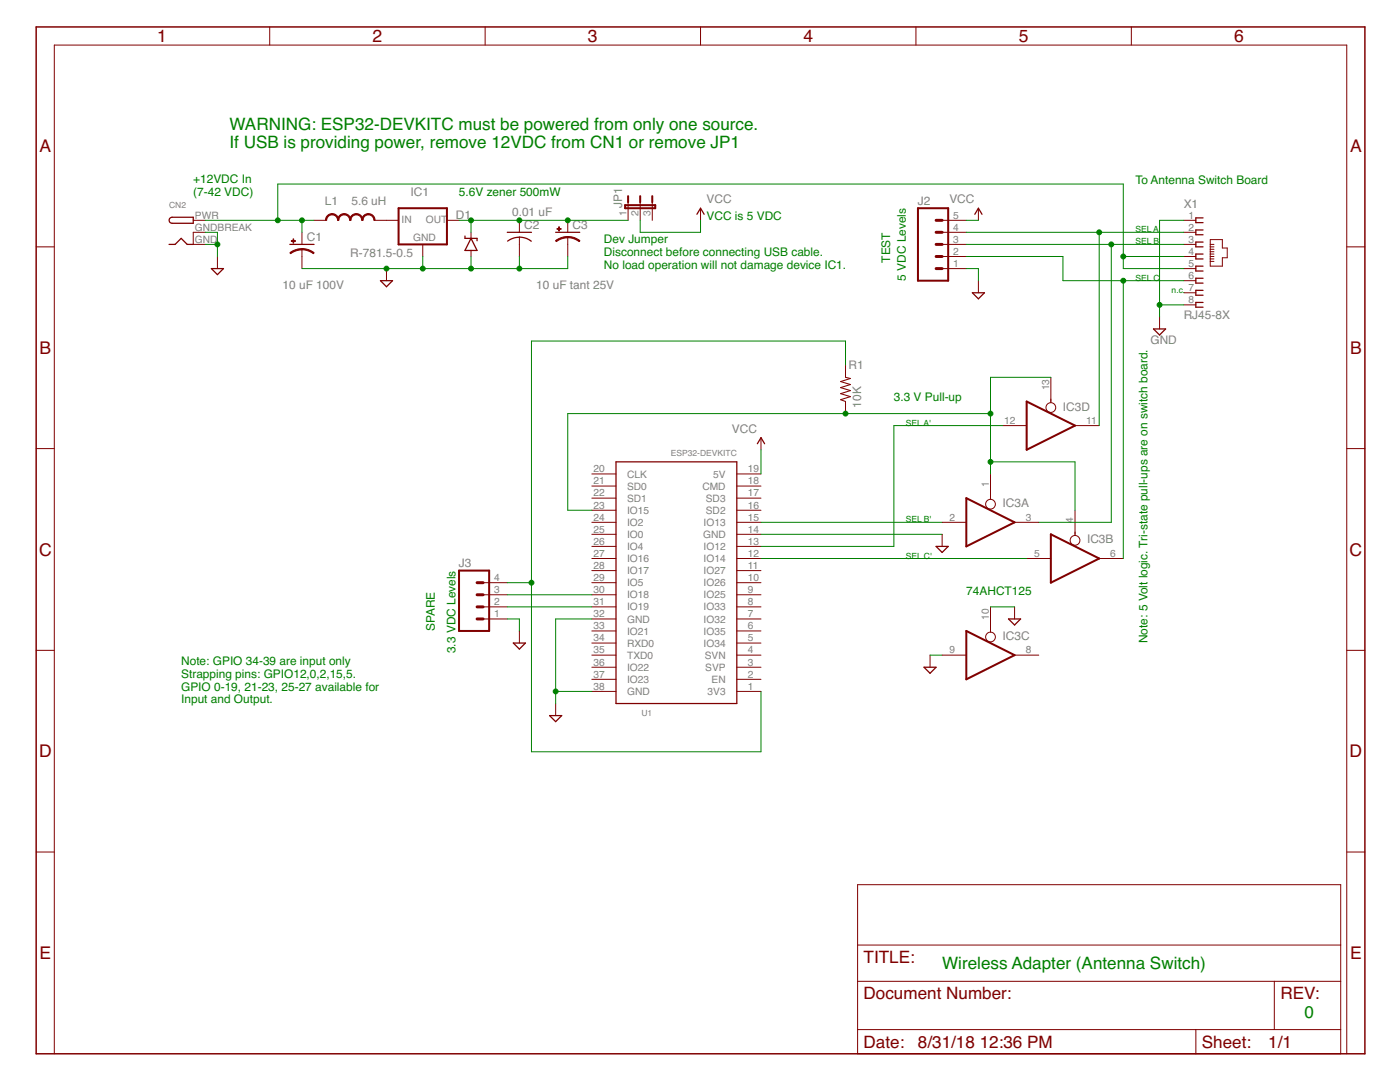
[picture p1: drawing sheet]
<svg xmlns="http://www.w3.org/2000/svg" width="279mm" height="216mm" viewBox="0 0 279 216" stroke-linecap="round" stroke-linejoin="round" font-family="sans-serif">
<g fill="none" stroke="#800000" stroke-width=".25">
<path d="M33.7 48.8h1.2l1.3-1.2 1.2 1.2h1.2M34 43.5l.4-.2h4.2v1.3l-4.5-.1-.3-.5zM42.2 53.6h2.4l-1.2 1.2zM57.8 48.8h4.9M75.9 56h2.4l-1.2 1.2zM92.8 47.1v.5h2.4v.4M94 47.6l1.2 2.4h-2.4zM101.2 46.4h4.9M103.7 47.3l1.4 .3 .9 .5M103.7 47.3l-1 .2-1.4 .6M110.9 46.4h4.8M139.1 42.8l.7-1.2 .7 1.2"/>
<path d="M194.1 58.4h2.4l-1.2 1.2zM194.5 42.8l.8-1.2 .7 1.2M240.1 43.5h-1.4v.9h1.4M240.1 45.9h-1.4v.9h1.4M240.1 48.3h-1.4v1h1.4M240.1 50.7h-1.4v1h1.4M240.1 53.1h-1.4v1h1.4M240.1 55.5h-1.4v1h1.4M240.1 57.9h-1.4v1h1.4M230.2 65.6h2.4l-1.2 1.2zM240.1 60.3h-1.4v1h1.4M122.9 92.2h24.1v48.2h-24.1z"/>
<path d="M151.2 88.5l.7-1.2 .7 1.2M186.8 109h2.4l-1.2 1.2zM102.4 128.3h2.5l-1.2 1.2zM184.4 133.1h2.4l-1.2 1.2zM201.3 123.5h2.4l-1.2 1.2zM109.7 142.8h2.4l-1.2 1.2z"/>
</g>
<g fill="none" stroke="#800000" stroke-width=".2">
<path d="M53.8 5.4v3.6M96.8 5.4v3.6M139.8 5.4v3.6M182.8 5.4v3.6M225.8 5.4v3.6M7.2 49.3h3.6M38.6 44h2.4M41 46.4h-2.4v2.4h2.4M43.4 51.2v2.4M60.3 46.4v2.4M60.3 49.7v3.9M62.7 44h2.4"/>
<path d="M74.7 44h4.8M77.1 53.6v2.4M84.4 48.8v2.4M89.2 44h2.4M94 46.4v1.2M94 50v1.2M103.7 44v2.4M103.7 47.3v3.9M113.3 44v2.4M113.3 47.3v3.9M125.3 40.3v3.7M127.8 40.3v3.7"/>
<path d="M130.2 40.3v3.7M139.8 41.6v2.4M188 44h4.8M188 46.4h4.8M188 48.8h4.8M188 53.6h4.8M188 51.2h4.8M195.3 41.6v2.4M195.3 56v2.4M236.2 44h2.5M236.2 46.4h2.5M236.2 48.8h2.5"/>
<path d="M236.2 53.6h2.5M236.2 51.2h2.5M236.2 56h2.5M236.2 58.4h2.5M241.5 49.3h.8M241.5 48.8h.8M241.5 51.2h.8M241.5 47.8h2.4v1.7h1v1.9h-1v1.7h-2.4zM241.5 49.7h.8M241.5 50.2h.8M241.5 50.7h.8M241.5 51.7h.8"/>
<path d="M241.5 52.2h.8M268.8 49.3h3.6M168.7 72.9v2.4M209.7 75.3v5M231.4 63.2v2.4M236.2 60.8h2.5M7.2 89.5h3.6M118.1 99.4h4.8M118.1 97h4.8M118.1 94.6h4.8M147 99.4h4.9M147 97h4.9"/>
<path d="M147 94.6h4.9M151.9 87.3v2.4M168.7 80.1v2.4M197.7 94.6v5M200.1 84.9h4.8M214.5 84.9h4.9M268.8 89.5h3.6M96.4 118.7h4.8M96.4 116.3h4.8M118.1 118.7h4.8M118.1 116.3h4.8M118.1 113.9h4.8"/>
<path d="M118.1 111.4h4.8M118.1 109h4.8M118.1 106.6h4.8M118.1 104.2h4.8M118.1 101.8h4.8M147 118.7h4.9M147 116.3h4.9M147 113.9h4.9M147 111.4h4.9M147 109h4.9M147 106.6h4.9M147 104.2h4.9"/>
<path d="M147 101.8h4.9M188 104.2h4.8M188 106.6v2.4M202.5 104.2h4.8M204.9 111.4h4.8M214.5 101.8v5.1M219.4 111.4h4.8M7.2 129.8h3.6M96.4 123.5h4.8M96.4 121.1h4.8M103.7 125.9v2.4M118.1 138h4.8"/>
<path d="M118.1 135.6h4.8M118.1 133.1h4.8M118.1 130.7h4.8M118.1 128.3h4.8M118.1 125.9h4.8M118.1 123.5h4.8M118.1 121.1h4.8M147 138h4.9M147 135.6h4.9M147 133.1h4.9M147 130.7h4.9M147 128.3h4.9"/>
<path d="M147 125.9h4.9M147 123.5h4.9M147 121.1h4.9M185.6 130.7v2.4M188 130.7h4.8M197.7 121.1v5.1M202.5 130.7h4.8M202.5 121.1v2.4M268.8 129.8h3.6M110.9 140.4v2.4M7.2 170h3.6M171.2 176.5h96.4v33.8h-96.4z"/>
<path d="M268.8 170h3.6M171.2 195.8h96.4M171.2 188.6h96.4M254.3 195.8v9.6M10.8 210.3v-201.3h258v201.3M171.2 205.4h96.4M238.7 205.4v4.9"/>
<circle cx="209.7" cy="81.3" r=".97"/>
<circle cx="197.7" cy="100.6" r=".97"/>
<circle cx="214.5" cy="107.8" r=".97"/>
<circle cx="197.7" cy="127.1" r=".97"/>
</g>
<path d="M125.3 39.1v1.2M127.8 39.1v1.2M130.2 39.1v1.2M79.5 41.6h9.7v7.2h-9.7zM124.8 40.9h6v.7h-6zM183.2 41.6h6v14.4h-6zM192.8 99.4l9.7 4.8-9.7 4.8zM204.9 80.1l9.6 4.8-9.6 4.8zM91.6 113.9h6v12h-6zM209.7 106.6l9.7 4.8-9.7 4.9zM192.8 125.9l9.7 4.8-9.7 4.9z" fill="none" stroke="#800000" stroke-width=".4"/>
<path d="M7.2 5.4h265.2v204.9h-265.2z" fill="none" stroke="#800000" stroke-width=".3"/>
<path d="M168.7 75.3l1 .2-1.9 .6 1.9 .6-1.9 .6 1.9 .6-1.9 .6 1.9 .6-1.9 .7 .9 .3" fill="none" stroke="#800000" stroke-width=".21"/>
<path d="M186.8 48.8h1.2M186.8 51.2h1.2M186.8 53.6h1.2M186.8 44h1.2M186.8 46.4h1.2M95.2 118.7h1.2M95.2 116.3h1.2M95.2 121.1h1.2M95.2 123.5h1.2" fill="none" stroke="#800000" stroke-width=".59"/>
<g fill="#800000" stroke="#800000" stroke-width=".2">
<path d="M65.3 43l.5-.3 .5-.1v.3l-.8 .3-.3 .8h-.2v-.5z" fill-rule="evenodd"/>
<path d="M66.3 42.6a1.3 1.3 0 0 1 1.3 1.4h-.2l-.3-.8-.8-.3z" fill-rule="evenodd"/>
<path d="M67.8 43l.5-.3 .4-.1v.3l-.8 .3-.3 .8h-.2v-.5z" fill-rule="evenodd"/>
<path d="M68.7 42.6a1.3 1.3 0 0 1 1.3 1.4h-.2l-.3-.8-.8-.3z" fill-rule="evenodd"/>
<path d="M70.2 43l.5-.3 .4-.1v.3l-.8 .3-.3 .8h-.2v-.5z" fill-rule="evenodd"/>
<path d="M71.1 42.6a1.3 1.3 0 0 1 1.3 1.4h-.2l-.3-.8-.8-.3z" fill-rule="evenodd"/>
<path d="M72.6 43l.5-.3 .4-.1v.3l-.8 .3-.3 .8h-.2l.1-.5z" fill-rule="evenodd"/>
<path d="M73.5 42.6a1.3 1.3 0 0 1 1.3 1.4h-.2l-.3-.8-.8-.3z" fill-rule="evenodd"/>
<path d="M60.3 49.6l1.3 .2 1.1 .6-.2 .2-1.3-.6-.9-.2z" fill-rule="evenodd"/>
<path d="M57.8 50.4l1.2-.6 1.3-.2v.3l-1.5 .2-.8 .5z" fill-rule="evenodd"/>
<path d="M113.3 47.2l1.3 .2 1.1 .6-.1 .2-1.3-.6-1-.2z" fill-rule="evenodd"/>
<path d="M110.9 48l1.1-.6 1.3-.2v.3l-1.4 .2-.9 .5z" fill-rule="evenodd"/>
</g>
<g fill="#800000" stroke="#800000" stroke-width=".2">
<path d="M58.1 48h.9v.2h-.9z"/>
<path d="M58.5 47.7h.1v.8h-.1z"/>
<path d="M111.1 45.6h.9v.1h-.9z"/>
<path d="M111.5 45.3h.1v.8h-.1z"/>
</g>
<g fill="none" stroke="#008000" stroke-width=".2">
<path d="M41 44h21.7M41 48.8h2.4M41 46.4h2.4v4.8M55.4 44v-7.3h168.8v16.9h12M60.3 44v2.4M84.4 51.2v2.4M91.6 44h33.7M94 44v2.4M94 51.2v2.4M103.7 51.2v2.4M113.3 51.2v2.4h-53M127.8 44v2.4h12v-2.4"/>
<path d="M192.8 53.6h2.5v2.4M192.8 44h2.5M192.8 48.8h43.4M192.8 46.4h43.4M192.8 51.2h19.3v4.8h24.1M219.4 46.4v38.5M221.8 48.8v55.4h-14.5M224.2 56v55.4M224.2 51.2h12M236.2 44h-4.8v19.2M168.7 72.9v-4.8h-62.6v81.9h45.8v-12M209.7 75.3h-12v19.3"/>
<path d="M231.4 60.8h4.8M151.9 89.7v4.9M197.7 82.5h-84.4v19.3h4.8M197.7 92.2h16.8v9.6M200.1 84.9h-21.7v24.1h-26.5M101.2 118.7h16.9M101.2 116.3h4.9M151.9 106.6h36.1M151.9 104.2h36.1M151.9 111.4h53M101.2 123.5h2.5v2.4M101.2 121.1h16.9"/>
<path d="M110.9 138h7.2M118.1 123.5h-7.2v16.9M185.6 130.7h2.4M197.7 121.1h4.8"/>
</g>
<g fill="#008000" stroke="#008000" stroke-width=".2">
<circle cx="84.4" cy="53.6" r=".49"/>
<circle cx="94" cy="53.6" r=".49"/>
<circle cx="103.7" cy="53.6" r=".49"/>
<circle cx="77.1" cy="53.6" r=".49"/>
<circle cx="110.9" cy="138" r=".49"/>
<circle cx="231.4" cy="60.8" r=".49"/>
<circle cx="43.4" cy="48.8" r=".49"/>
<circle cx="219.4" cy="46.4" r=".49"/>
<circle cx="221.8" cy="48.8" r=".49"/>
<circle cx="55.4" cy="44" r=".49"/>
<circle cx="60.3" cy="44" r=".49"/>
<circle cx="224.2" cy="51.2" r=".49"/>
<circle cx="106.1" cy="116.3" r=".49"/>
<circle cx="197.7" cy="92.2" r=".49"/>
<circle cx="168.7" cy="82.5" r=".49"/>
<circle cx="197.7" cy="82.5" r=".49"/>
<circle cx="224.2" cy="56" r=".49"/>
<circle cx="94" cy="44" r=".49"/>
<circle cx="103.7" cy="44" r=".49"/>
<circle cx="113.3" cy="44" r=".49"/>
</g>
<g font-size="3.5" fill="#800000">
<text x="31.4" y="8.4">1</text>
<text x="74.4" y="8.4">2</text>
<text x="117.3" y="8.4">3</text>
<text x="160.3" y="8.4">4</text>
<text x="203.3" y="8.4">5</text>
<text x="246.3" y="8.4">6</text>
<text x="7.9" y="30.4">A</text>
<text x="269.4" y="30.4">A</text>
<text x="7.9" y="70.6">B</text>
<text x="269.4" y="70.6">B</text>
<text x="7.8" y="110.9">C</text>
<text x="269.3" y="110.9">C</text>
<text x="7.8" y="151.1">D</text>
<text x="269.3" y="151.1">D</text>
<text x="7.9" y="191.4">E</text>
<text x="269.4" y="191.4">E</text>
</g>
<g font-size="3.4" fill="#008000">
<text x="45.8" y="25.9">WARNING: ESP32-DEVKITC must be powered from only one source.</text>
<text x="45.8" y="29.5">If USB is providing power, remove 12VDC from CN1 or remove JP1</text>
<text x="188" y="193.4">Wireless Adapter (Antenna Switch)</text>
<text x="260.3" y="203">0</text>
</g>
<g font-size="3.4" fill="#800000">
<text x="172.4" y="192.2">TITLE:</text>
<text x="172.4" y="199.4">Document Number:</text>
<text x="255.5" y="199.4">REV:</text>
<text x="172.4" y="209.1">Date:</text>
<text x="183.2" y="209.1">8/31/18</text>
<text x="195.5" y="209.1">12:36 PM</text>
<text x="239.9" y="209.1">Sheet:</text>
<text x="253.1" y="209.1">1/1</text>
</g>
<g font-size="2.4" fill="#008000">
<text x="38.6" y="36.6">+12VDC In</text>
<text x="38.6" y="39.1">(7-42 VDC)</text>
<text x="91.6" y="39.1">5.6V zener 500mW</text>
<text x="226.6" y="36.7">To Antenna Switch Board</text>
<text x="141" y="44">VCC is 5 VDC</text>
<text x="120.5" y="48.5">Dev Jumper</text>
<text x="120.5" y="51.1">Disconnect before connecting USB cable.</text>
<text x="120.5" y="53.6">No load operation will not damage device IC1.</text>
<text x="177.7" y="52.4" transform="rotate(-90 177.7 52.4)">TEST</text>
<text x="180.8" y="56" transform="rotate(-90 180.8 56)">5 VDC Levels</text>
<text x="178.4" y="80.1">3.3 V Pull-up</text>
<text x="192.8" y="118.7">74AHCT125</text>
<text x="86.8" y="125.9" transform="rotate(-90 86.8 125.9)">SPARE</text>
<text x="90.9" y="130.3" transform="rotate(-90 90.9 130.3)">3.3 VDC Levels</text>
<text x="229" y="128.3" transform="rotate(-90 229 128.3)">Note: 5 Volt logic. Tri-state pull-ups are on switch board.</text>
<text x="36.2" y="132.8">Note: GPIO 34-39 are input only</text>
<text x="36.2" y="135.3">Strapping pins: GPIO12,0,2,15,5.</text>
<text x="36.2" y="137.8">GPIO 0-19, 21-23, 25-27 available for</text>
<text x="36.2" y="140.4">Input and Output.</text>
</g>
<g font-size="2.4" fill="#808080">
<text x="64.8" y="40.8">L1</text>
<text x="70.2" y="40.8">5.6 uH</text>
<text x="82" y="39.1">IC1</text>
<text x="124.1" y="41.5" transform="rotate(-90 124.1 41.5)">JP1</text>
<text x="141" y="40.6">VCC</text>
<text x="183.2" y="40.8">J2</text>
<text x="189.5" y="40.6">VCC</text>
<text x="236.2" y="41.5">X1</text>
<text x="91" y="43.7">D1</text>
<text x="102.2" y="43.1">0.01 uF</text>
<text x="104.6" y="45.8">C2</text>
<text x="114.3" y="45.8">C3</text>
<text x="61.2" y="48.2">C1</text>
<text x="69.9" y="51.2">R-781.5-0.5</text>
<text x="56.4" y="57.6">10 uF 100V</text>
<text x="107" y="57.6">10 uF tant 25V</text>
<text x="236.2" y="63.7">RJ45-8X</text>
<text x="229.6" y="68.7">GND</text>
<text x="169.3" y="73.6">R1</text>
<text x="171.9" y="81.3" transform="rotate(-90 171.9 81.3)">10K</text>
<text x="212.1" y="81.9">IC3D</text>
<text x="146.1" y="86.4">VCC</text>
<text x="200.1" y="101.2">IC3A</text>
<text x="91.6" y="113.1">J3</text>
<text x="217" y="108.4">IC3B</text>
<text x="200.1" y="127.7">IC3C</text>
</g>
<g font-size="2" fill="#808080">
<text x="38.9" y="43.6">PWR</text>
<text x="38.9" y="46">GNDBREAK</text>
<text x="80.1" y="44.6">IN</text>
<text x="85" y="44.6">OUT</text>
<text x="125" y="43" transform="rotate(-90 125 43)">1</text>
<text x="127.4" y="43" transform="rotate(-90 127.4 43)">2</text>
<text x="129.8" y="43" transform="rotate(-90 129.8 43)">3</text>
<text x="190.2" y="46">4</text>
<text x="190.2" y="43.6">5</text>
<text x="237.2" y="43.6">1</text>
<text x="237.2" y="46">2</text>
<text x="38.9" y="48.4">GND</text>
<text x="82.4" y="48.1">GND</text>
<text x="190.2" y="53.3">1</text>
<text x="190.2" y="50.8">2</text>
<text x="190.2" y="48.4">3</text>
<text x="237.2" y="48.4">3</text>
<text x="237.2" y="50.8">4</text>
<text x="237.2" y="53.3">5</text>
<text x="237.2" y="55.7">6</text>
<text x="237.2" y="58.1">7</text>
<text x="237.2" y="60.5">8</text>
<text x="209.4" y="77.9" transform="rotate(-90 209.4 77.9)">13</text>
<text x="200.4" y="84.6">12</text>
<text x="216.8" y="84.6">11</text>
<text x="118.5" y="94.2">20</text>
<text x="125.2" y="95.3">CLK</text>
<text x="142.4" y="95.3">5V</text>
<text x="149.3" y="94.2">19</text>
<text x="118.5" y="96.6">21</text>
<text x="118.5" y="99.1">22</text>
<text x="118.5" y="101.5">23</text>
<text x="125.2" y="97.7">SD0</text>
<text x="125.2" y="100.1">SD1</text>
<text x="140.2" y="97.7">CMD</text>
<text x="140.9" y="100.1">SD3</text>
<text x="149.3" y="101.5">16</text>
<text x="149.3" y="99.1">17</text>
<text x="149.3" y="96.6">18</text>
<text x="197.3" y="97.2" transform="rotate(-90 197.3 97.2)">1</text>
<text x="118.5" y="103.9">24</text>
<text x="118.5" y="106.3">25</text>
<text x="125.2" y="102.5">IO15</text>
<text x="125.2" y="104.9">IO2</text>
<text x="125.2" y="107.3">IO0</text>
<text x="140.3" y="107.3">GND</text>
<text x="140.4" y="104.9">IO13</text>
<text x="140.9" y="102.5">SD2</text>
<text x="149.3" y="106.3">14</text>
<text x="149.3" y="103.9">15</text>
<text x="189.5" y="103.9">2</text>
<text x="204.7" y="103.9">3</text>
<text x="214.2" y="104.4" transform="rotate(-90 214.2 104.4)">4</text>
<text x="118.5" y="108.7">26</text>
<text x="118.5" y="111.1">27</text>
<text x="118.5" y="113.5">28</text>
<text x="125.2" y="109.8">IO4</text>
<text x="125.2" y="112.2">IO16</text>
<text x="140.4" y="112.2">IO14</text>
<text x="140.4" y="109.8">IO12</text>
<text x="149.3" y="113.5">11</text>
<text x="149.3" y="111.1">12</text>
<text x="149.3" y="108.7">13</text>
<text x="206.4" y="111.1">5</text>
<text x="221.6" y="111.1">6</text>
<text x="98.6" y="118.3">3</text>
<text x="98.6" y="115.9">4</text>
<text x="118.5" y="115.9">29</text>
<text x="118.5" y="118.3">30</text>
<text x="125.2" y="114.6">IO17</text>
<text x="125.2" y="117">IO5</text>
<text x="125.2" y="119.4">IO18</text>
<text x="140.4" y="119.4">IO25</text>
<text x="140.4" y="117">IO26</text>
<text x="140.4" y="114.6">IO27</text>
<text x="149.3" y="118.3">9</text>
<text x="149.3" y="115.9">10</text>
<text x="98.6" y="123.2">1</text>
<text x="98.6" y="120.8">2</text>
<text x="118.5" y="120.8">31</text>
<text x="118.5" y="123.2">32</text>
<text x="118.5" y="125.6">33</text>
<text x="125.2" y="121.8">IO19</text>
<text x="125.2" y="124.2">GND</text>
<text x="140.4" y="124.2">IO32</text>
<text x="140.4" y="121.8">IO33</text>
<text x="149.3" y="125.6">6</text>
<text x="149.3" y="123.2">7</text>
<text x="149.3" y="120.8">8</text>
<text x="197.3" y="123.7" transform="rotate(-90 197.3 123.7)">10</text>
<text x="118.5" y="128">34</text>
<text x="118.5" y="130.4">35</text>
<text x="125.2" y="126.6">IO21</text>
<text x="125.2" y="129">RXD0</text>
<text x="125.2" y="131.5">TXD0</text>
<text x="140.4" y="129">IO34</text>
<text x="140.4" y="126.6">IO35</text>
<text x="140.7" y="131.4">SVN</text>
<text x="149.3" y="130.4">4</text>
<text x="149.3" y="128">5</text>
<text x="189.5" y="130.4">9</text>
<text x="204.7" y="130.4">8</text>
<text x="118.5" y="132.8">36</text>
<text x="118.5" y="135.2">37</text>
<text x="118.5" y="137.6">38</text>
<text x="125.2" y="133.9">IO22</text>
<text x="125.2" y="136.3">IO23</text>
<text x="140.8" y="133.9">SVP</text>
<text x="142" y="136.3">EN</text>
<text x="149.3" y="137.6">1</text>
<text x="149.3" y="135.2">2</text>
<text x="149.3" y="132.8">3</text>
<text x="125.2" y="138.7">GND</text>
<text x="141.2" y="138.7">3V3</text>
</g>
<g font-size="1.7" fill="#808080">
<text x="33.7" y="41.5">CN2</text>
<text x="133.9" y="91">ESP32-DEVKITC</text>
<text x="128" y="142.8">U1</text>
</g>
<g font-size="1.7" fill="#008000">
<text x="226.6" y="46.4">SEL A</text>
<text x="226.6" y="48.8">SEL B</text>
<text x="226.6" y="56">SEL C</text>
<text x="233.8" y="58.4">n.c.</text>
<text x="180.8" y="84.9">SEL A'</text>
<text x="180.8" y="104.2">SEL B'</text>
<text x="180.8" y="111.4">SEL C'</text>
</g>
</svg>
